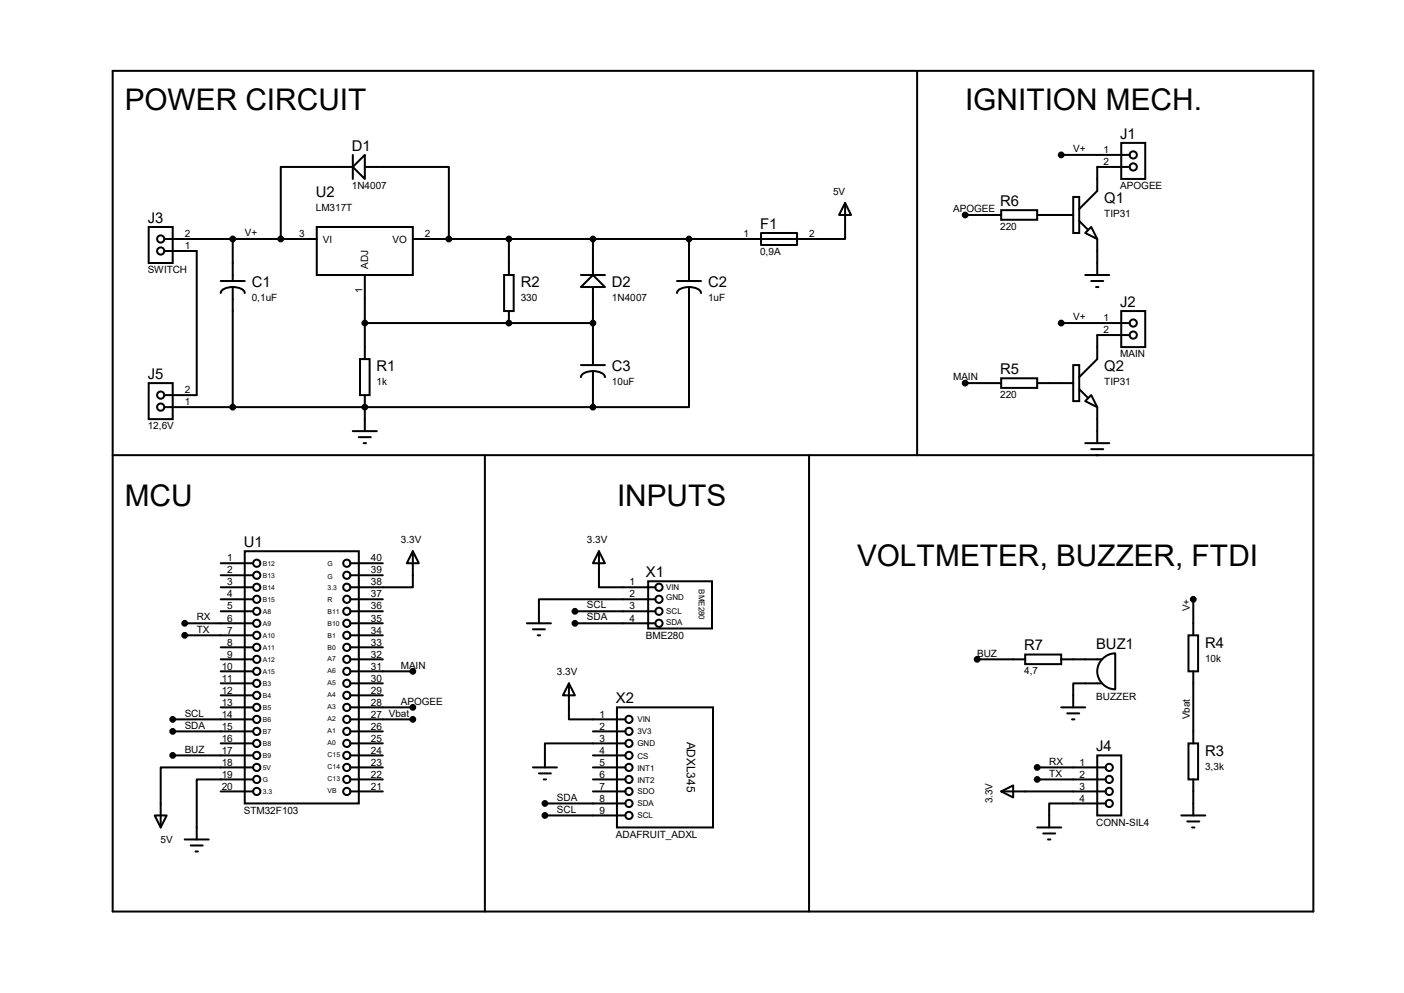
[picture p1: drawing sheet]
<svg xmlns="http://www.w3.org/2000/svg" width="297mm" height="210mm" viewBox="0 0 297 210" stroke-linecap="round" stroke-linejoin="round" font-family="sans-serif">
<g fill="none" stroke="#000" stroke-width=".42">
<path d="M23.8 15h254v177.8h-254zM194 15v81.3M74.6 35.3l2.6-2.5v5zM74.6 35.3h-15.2v15.2M74.6 32.8v5M77.2 35.3h17.8v15.2M224.5 32.8h14.5M237.2 30.2h5.1v7.6h-5.1zM239 35.3h-6.9v5.1l-3.8 3.8M31.5 48h5v7.6h-5zM34.8 50.5h32.2M34.8 53.1h6.8v30.5h-6.8"/>
<path d="M46.7 59.4h5.1M49.2 50.5v8.9M67 48h20.3v10.2h-20.3zM77.2 58.2v17.7M106.6 58.2h2.1v7.6h-2.1zM107.7 50.5v7.7M122.9 58.2h5.1M125.4 58.2l2.6 2.5h-5.1zM125.4 50.5v7.7M143.2 59.4h5.1M145.8 50.5v8.9M161 49.3h7.6v2.5h-7.6z"/>
<path d="M178.8 42.9l1.2 2.6h-2.5zM178.8 42.9v7.6h-91.5M204.2 45.5h7.6M211.8 44.4h7.6v2.1h-7.6zM219.4 45.5h7.6M227 41.7h1.3v7.6h-1.3zM228.3 46.7l1.8 1.8M229.6 58.2h5.1M230.8 48l1.3 2.5-2.5-1.2zM230.8 59.4h2.6M232.1 50.5v7.7M49.2 60.7a2.31 2.31 0 0 1 2.6 1.3"/>
<path d="M49.2 60.7a2.31 2.31 0 0 0-2.5 1.3M49.2 60.7v25.4M76.2 75.9h2v7.7h-2zM77.2 68.3h48.2M107.7 65.8v2.5M122.9 77.2h5.1M125.4 78.5a2.31 2.31 0 0 1 2.6 1.3M125.4 78.5a2.31 2.31 0 0 0-2.5 1.3M125.4 60.7v16.5M125.4 78.5v7.6M145.8 60.7v25.4h-20.4M145.8 60.7a2.31 2.31 0 0 1 2.5 1.3"/>
<path d="M145.8 60.7a2.31 2.31 0 0 0-2.6 1.3M224.5 68.3h14.5M227 77.2h1.3v7.6h-1.3zM231.9 60.7h.5M237.2 65.8h5.1v7.6h-5.1zM239 70.9h-6.9v5l-3.8 3.9M23.8 96.3h254M31.5 81h5v7.6h-5zM34.8 86.1h90.6M74.6 91.2h5.1M75.9 92.5h2.5M76.9 93.7h.5"/>
<path d="M77.2 83.6v7.6M102.6 96.3v96.5M171.2 96.3v96.5M204.2 81h7.6M211.8 80h7.6v2h-7.6zM219.4 81h7.6M228.3 82.3l1.8 1.8M229.6 93.7h5.1M230.8 83.6l1.3 2.5-2.5-1.3zM230.8 95h2.6M232.1 86.1v7.6M46.7 119.1h6.9"/>
<path d="M51.8 116.6h24.1v53.3h-24.1zM74.1 119.1h6.9M87.3 116.6l1.3 2.5h-2.5zM87.3 116.6v7.6h-13.2M126.7 116.6l1.3 2.5h-2.6zM126.7 116.6v7.6h11.9M39.1 131.8h14.5M39.1 134.4h14.5M46.7 129.3h6.9M46.7 139.4h6.9M46.7 124.2h6.9M46.7 126.7h6.9"/>
<path d="M46.7 121.7h6.9M46.7 136.9h6.9M74.1 129.3h6.9M74.1 131.8h6.9M74.1 139.4h6.9M74.1 134.4h6.9M74.1 126.7h6.9M74.1 121.7h6.9M74.1 136.9h6.9M111.5 131.8h5M112.7 133.1h2.6M113.7 134.4h.6"/>
<path d="M121.6 129.3h17M121.6 131.8h17M137.1 122.9h13.5v10h-13.5zM138.6 126.7h-24.6v5.1M206.7 139.4h10.2M216.9 138.4h7.6v2.1h-7.6zM224.5 139.4h8.6M233.3 139.3a3.8 3.8 0 0 1 2.6-1.1v7.6a3.8 3.8 0 0 1-3.5-2.4 3.8 3.8 0 0 1 .9-4.1zM251.4 134.4h2v7.6h-2zM252.4 126.7v7.7M36.5 152.1h17.1M36.5 154.7h17.1"/>
<path d="M36.5 159.8h17.1M46.7 149.6h6.9M46.7 142h6.9M46.7 157.2h6.9M46.7 144.5h6.9M46.7 147.1h6.9M74.1 152.1h13.2M74.1 154.7h6.9M74.1 159.8h6.9M74.1 149.6h13.2M74.1 142h13.2M74.1 157.2h6.9"/>
<path d="M74.1 144.5h6.9M74.1 147.1h6.9M120.4 144.5l1.2 2.6h-2.5zM120.4 144.5v7.6h11.9M125.4 154.7h6.9M125.4 159.8h6.9M130.5 149.6h20.3v25.4h-20.3zM132.3 157.2h-17v5.1M224.5 149.6h5.1M225.8 150.9h2.5M226.8 152.1h.5M232.1 159.8h5.1v12.7h-5.1z"/>
<path d="M233.1 144.5h-6.1v5.1M251.4 157.2h2v7.6h-2zM252.4 142v15.2M32.7 172.5h2.6l-1.3 2.5zM39.1 177.5h5.1M40.3 178.8h2.6M46.7 167.4h6.9M53.6 162.3h-19.6v12.7M53.6 164.8h-12v12.7M74.1 162.3h6.9M74.1 164.8h6.9M74.1 167.4h6.9"/>
<path d="M112.7 162.3h5.1M114 163.6h2.5M115 164.8h.5M115.3 169.9h17M115.3 172.5h17M125.4 162.3h6.9M125.4 164.8h6.9M125.4 167.4h6.9M211.8 167.4l2.5-1.3v2.6zM211.8 167.4h22.1M219.4 162.3h14.5M219.4 164.8h14.5"/>
<path d="M219.4 175h5.1M220.7 176.3h2.5M221.7 177.5h.5M233.9 169.9h-11.9v5.1M249.9 172.5h5.1M251.2 173.7h2.5M252.2 175h.5M252.4 164.8v7.7M41.4 180.1h.5"/>
<circle cx="239.7" cy="32.8" r=".76"/>
<circle cx="239.7" cy="35.3" r=".76"/>
<circle cx="34" cy="53.1" r=".76"/>
<circle cx="34" cy="50.5" r=".76"/>
<circle cx="239.7" cy="68.3" r=".76"/>
<circle cx="239.7" cy="70.9" r=".76"/>
<circle cx="34" cy="86.1" r=".76"/>
<circle cx="34" cy="83.6" r=".76"/>
<circle cx="54.3" cy="119.1" r=".76"/>
<circle cx="73.4" cy="119.1" r=".76"/>
<circle cx="54.3" cy="134.4" r=".76"/>
<circle cx="54.3" cy="124.2" r=".76"/>
<circle cx="54.3" cy="136.9" r=".76"/>
<circle cx="54.3" cy="139.4" r=".76"/>
<circle cx="54.3" cy="121.7" r=".76"/>
<circle cx="54.3" cy="126.7" r=".76"/>
<circle cx="54.3" cy="129.3" r=".76"/>
<circle cx="54.3" cy="131.8" r=".76"/>
<circle cx="73.4" cy="134.4" r=".76"/>
<circle cx="73.4" cy="139.4" r=".76"/>
<circle cx="73.4" cy="126.7" r=".76"/>
<circle cx="73.4" cy="129.3" r=".76"/>
<circle cx="73.4" cy="124.2" r=".76"/>
<circle cx="73.4" cy="136.9" r=".76"/>
<circle cx="73.4" cy="121.7" r=".76"/>
<circle cx="73.4" cy="131.8" r=".76"/>
<circle cx="139.4" cy="129.3" r=".76"/>
<circle cx="139.4" cy="124.2" r=".76"/>
<circle cx="139.4" cy="131.8" r=".76"/>
<circle cx="139.4" cy="126.7" r=".76"/>
<circle cx="54.3" cy="142" r=".76"/>
<circle cx="54.3" cy="152.1" r=".76"/>
<circle cx="54.3" cy="157.2" r=".76"/>
<circle cx="54.3" cy="149.6" r=".76"/>
<circle cx="54.3" cy="154.7" r=".76"/>
<circle cx="54.3" cy="159.8" r=".76"/>
<circle cx="54.3" cy="144.5" r=".76"/>
<circle cx="54.3" cy="147.1" r=".76"/>
<circle cx="73.4" cy="154.7" r=".76"/>
<circle cx="73.4" cy="159.8" r=".76"/>
<circle cx="73.4" cy="149.6" r=".76"/>
<circle cx="73.4" cy="142" r=".76"/>
<circle cx="73.4" cy="152.1" r=".76"/>
<circle cx="73.4" cy="157.2" r=".76"/>
<circle cx="73.4" cy="144.5" r=".76"/>
<circle cx="73.4" cy="147.1" r=".76"/>
<circle cx="133.1" cy="154.7" r=".76"/>
<circle cx="133.1" cy="159.8" r=".76"/>
<circle cx="133.1" cy="157.2" r=".76"/>
<circle cx="133.1" cy="152.1" r=".76"/>
<circle cx="54.3" cy="167.4" r=".76"/>
<circle cx="54.3" cy="162.3" r=".76"/>
<circle cx="54.3" cy="164.8" r=".76"/>
<circle cx="73.4" cy="167.4" r=".76"/>
<circle cx="73.4" cy="162.3" r=".76"/>
<circle cx="73.4" cy="164.8" r=".76"/>
<circle cx="133.1" cy="172.5" r=".76"/>
<circle cx="133.1" cy="167.4" r=".76"/>
<circle cx="133.1" cy="164.8" r=".76"/>
<circle cx="133.1" cy="169.9" r=".76"/>
<circle cx="133.1" cy="162.3" r=".76"/>
<circle cx="234.7" cy="162.3" r=".76"/>
<circle cx="234.7" cy="169.9" r=".76"/>
<circle cx="234.7" cy="164.8" r=".76"/>
<circle cx="234.7" cy="167.4" r=".76"/>
</g>
<g fill="#000">
<circle cx="107.7" cy="68.3" r=".21"/>
<circle cx="77.2" cy="86.1" r=".21"/>
</g>
<g fill="#000" stroke="#000" stroke-width=".42">
<circle cx="224.5" cy="32.8" r=".51"/>
<circle cx="49.2" cy="50.5" r=".51"/>
<circle cx="59.4" cy="50.5" r=".51"/>
<circle cx="95" cy="50.5" r=".51"/>
<circle cx="107.7" cy="50.5" r=".51"/>
<circle cx="125.4" cy="50.5" r=".51"/>
<circle cx="145.8" cy="50.5" r=".51"/>
<circle cx="204.2" cy="45.5" r=".51"/>
<circle cx="77.2" cy="68.3" r=".51"/>
<circle cx="107.7" cy="68.3" r=".51"/>
<circle cx="125.4" cy="68.3" r=".51"/>
<circle cx="224.5" cy="68.3" r=".51"/>
<circle cx="49.2" cy="86.1" r=".51"/>
<circle cx="77.2" cy="86.1" r=".51"/>
<circle cx="125.4" cy="86.1" r=".51"/>
<circle cx="204.2" cy="81" r=".51"/>
<circle cx="39.1" cy="134.4" r=".51"/>
<circle cx="39.1" cy="131.8" r=".51"/>
<circle cx="121.6" cy="129.3" r=".51"/>
<circle cx="121.6" cy="131.8" r=".51"/>
<circle cx="206.7" cy="139.4" r=".51"/>
<circle cx="252.4" cy="126.7" r=".51"/>
<circle cx="36.5" cy="159.8" r=".51"/>
<circle cx="36.5" cy="152.1" r=".51"/>
<circle cx="36.5" cy="154.7" r=".51"/>
<circle cx="87.3" cy="152.1" r=".51"/>
<circle cx="87.3" cy="142" r=".51"/>
<circle cx="87.3" cy="149.6" r=".51"/>
<circle cx="115.3" cy="172.5" r=".51"/>
<circle cx="115.3" cy="169.9" r=".51"/>
<circle cx="219.4" cy="164.8" r=".51"/>
<circle cx="219.4" cy="162.3" r=".51"/>
</g>
<g font-size="6.3">
<text x="26.4" y="23.2">POWER CIRCUIT</text>
<text x="204.2" y="23.2">IGNITION MECH.</text>
<text x="26.4" y="107.1">MCU</text>
<text x="130.5" y="107.1">INPUTS</text>
<text x="181.3" y="119.8">VOLTMETER, BUZZER, FTDI</text>
</g>
<g font-size="3.1">
<text x="237" y="29.3">J1</text>
<text x="74.4" y="31.9">D1</text>
<text x="66.8" y="41.7">U2</text>
<text x="31.2" y="47.1">J3</text>
<text x="211.6" y="43.6">R6</text>
<text x="233.6" y="43">Q1</text>
<text x="160.8" y="48.4">F1</text>
<text x="53.3" y="60.8">C1</text>
<text x="110.2" y="60.8">R2</text>
<text x="129.5" y="60.8">D2</text>
<text x="149.8" y="60.8">C2</text>
<text x="237" y="64.9">J2</text>
<text x="31.2" y="80.1">J5</text>
<text x="79.7" y="78.6">R1</text>
<text x="129.5" y="78.6">C3</text>
<text x="211.6" y="79.1">R5</text>
<text x="233.6" y="78.6">Q2</text>
<text x="51.6" y="115.7">U1</text>
<text x="136.7" y="122">X1</text>
<text x="216.7" y="137.5">R7</text>
<text x="231.9" y="137.3">BUZ1</text>
<text x="254.9" y="137">R4</text>
<text x="130.3" y="148.7">X2</text>
<text x="231.9" y="158.9">J4</text>
<text x="254.9" y="159.9">R3</text>
</g>
<text font-size="2.5" x="145.3" y="156.8" transform="rotate(90 145.3 156.8)">ADXL345</text>
<g font-size="2.1">
<text x="227" y="32.2">V+</text>
<text x="233.5" y="32.4">1</text>
<text x="233.5" y="34.9">2</text>
<text x="74.4" y="40">1N4007</text>
<text x="176.2" y="41.1">5V</text>
<text x="237" y="40">APOGEE</text>
<text x="66.8" y="44.7">LM317T</text>
<text x="201.6" y="44.9">APOGEE</text>
<text x="233.6" y="45.9">TIP31</text>
<text x="39.1" y="52.7">1</text>
<text x="39.1" y="50.2">2</text>
<text x="51.8" y="50">V+</text>
<text x="63.3" y="50.2">3</text>
<text x="68.3" y="51.3">VI</text>
<text x="83" y="51.3">VO</text>
<text x="89.9" y="50.2">2</text>
<text x="157.3" y="50.2">1</text>
<text x="160.8" y="54">0,9A</text>
<text x="171.2" y="50.2">2</text>
<text x="211.6" y="48.6">220</text>
<text x="31.2" y="57.8">SWITCH</text>
<text x="77.9" y="56.9" transform="rotate(-90 77.9 56.9)">ADJ</text>
<text x="53.3" y="63.7">0,1uF</text>
<text x="76.7" y="61.9" transform="rotate(-90 76.7 61.9)">1</text>
<text x="110.2" y="63.7">330</text>
<text x="129.5" y="63.7">1N4007</text>
<text x="149.8" y="63.7">1uF</text>
<text x="227" y="67.7">V+</text>
<text x="233.5" y="67.9">1</text>
<text x="233.5" y="70.5">2</text>
<text x="237" y="75.6">MAIN</text>
<text x="39.1" y="83.2">2</text>
<text x="79.7" y="81.5">1k</text>
<text x="129.5" y="81.5">10uF</text>
<text x="201.6" y="80.4">MAIN</text>
<text x="233.6" y="81.5">TIP31</text>
<text x="39.1" y="85.7">1</text>
<text x="211.6" y="84.2">220</text>
<text x="31.2" y="90.8">12,6V</text>
<text x="48" y="118.7">1</text>
<text x="78.4" y="118.7">40</text>
<text x="84.8" y="114.8">3.3V</text>
<text x="124.2" y="114.8">3.3V</text>
<text x="48" y="121.3">2</text>
<text x="48" y="123.8">3</text>
<text x="78.4" y="121.3">39</text>
<text x="78.4" y="123.8">38</text>
<text x="133.1" y="123.8">1</text>
<text x="41.6" y="131.2">RX</text>
<text x="48" y="126.4">4</text>
<text x="48" y="128.9">5</text>
<text x="48" y="131.4">6</text>
<text x="78.4" y="126.4">37</text>
<text x="78.4" y="128.9">36</text>
<text x="78.4" y="131.4">35</text>
<text x="124.2" y="128.7">SCL</text>
<text x="124.2" y="131.2">SDA</text>
<text x="133.1" y="126.4">2</text>
<text x="133.1" y="128.9">3</text>
<text x="133.1" y="131.4">4</text>
<text x="251.7" y="129.3" transform="rotate(-90 251.7 129.3)">V+</text>
<text x="41.6" y="133.8">TX</text>
<text x="48" y="134">7</text>
<text x="48" y="136.5">8</text>
<text x="78.4" y="134">34</text>
<text x="78.4" y="136.5">33</text>
<text x="136.7" y="135.1">BME280</text>
<text x="46.9" y="141.6">10</text>
<text x="48" y="139.1">9</text>
<text x="78.4" y="139.1">32</text>
<text x="78.4" y="141.6">31</text>
<text x="84.8" y="141.4">MAIN</text>
<text x="117.8" y="142.7">3.3V</text>
<text x="206.7" y="138.9">BUZ</text>
<text x="216.7" y="142.6">4,7</text>
<text x="254.9" y="139.9">10k</text>
<text x="46.9" y="144.1">11</text>
<text x="46.9" y="146.7">12</text>
<text x="46.9" y="149.2">13</text>
<text x="78.4" y="144.1">30</text>
<text x="78.4" y="146.7">29</text>
<text x="78.4" y="149.2">28</text>
<text x="84.8" y="149">APOGEE</text>
<text x="231.9" y="148">BUZZER</text>
<text x="39.1" y="151.6">SCL</text>
<text x="39.1" y="154.1">SDA</text>
<text x="46.9" y="151.8">14</text>
<text x="46.9" y="154.3">15</text>
<text x="78.4" y="151.8">27 Vbat</text>
<text x="78.4" y="154.3">26</text>
<text x="126.8" y="151.8">1</text>
<text x="126.8" y="154.3">2</text>
<text x="251.7" y="152.1" transform="rotate(-90 251.7 152.1)">Vbat</text>
<text x="39.1" y="159.2">BUZ</text>
<text x="46.9" y="156.8">16</text>
<text x="46.9" y="159.4">17</text>
<text x="46.9" y="161.9">18</text>
<text x="78.4" y="156.8">25</text>
<text x="78.4" y="159.4">24</text>
<text x="78.4" y="161.9">23</text>
<text x="126.8" y="156.8">3</text>
<text x="126.8" y="159.4">4</text>
<text x="126.8" y="161.9">5</text>
<text x="222" y="161.7">RX</text>
<text x="228.4" y="161.9">1</text>
<text x="46.9" y="164.5">19</text>
<text x="46.9" y="167">20</text>
<text x="78.4" y="164.5">22</text>
<text x="78.4" y="167">21</text>
<text x="126.8" y="164.5">6</text>
<text x="126.8" y="167">7</text>
<text x="222" y="164.3">TX</text>
<text x="228.4" y="164.5">2</text>
<text x="228.4" y="167">3</text>
<text x="254.9" y="162.8">3,3k</text>
<text x="51.6" y="172.1">STM32F103</text>
<text x="117.8" y="169.3">SDA</text>
<text x="117.8" y="171.9">SCL</text>
<text x="126.8" y="169.5">8</text>
<text x="126.8" y="172.1">9</text>
<text x="209.9" y="169.9" transform="rotate(-90 209.9 169.9)">3.3V</text>
<text x="228.4" y="169.5">4</text>
<text x="34" y="178.3">5V</text>
<text x="130.3" y="177.2">ADAFRUIT_ADXL</text>
<text x="231.9" y="174.6">CONN-SIL4</text>
</g>
<g font-size="1.7">
<text x="140.9" y="124.7">VIN</text>
<text x="147.9" y="124.6" transform="rotate(90 147.9 124.6)">BME280</text>
<text x="140.9" y="127">GND</text>
<text x="140.9" y="129.8">SCL</text>
<text x="140.9" y="132.1">SDA</text>
<text x="134.8" y="152.7">VIN</text>
<text x="134.8" y="155.2">3V3</text>
<text x="134.8" y="157.7">GND</text>
<text x="134.8" y="160.5">CS</text>
<text x="134.8" y="163.1">INT1</text>
<text x="134.8" y="165.6">INT2</text>
<text x="134.8" y="167.9">SDO</text>
<text x="134.8" y="170.4">SDA</text>
<text x="134.8" y="173">SCL</text>
</g>
<g font-size="1.4">
<text x="55.6" y="119.7">B12</text>
<text x="69.3" y="119.7">G</text>
<text x="55.6" y="122.3">B13</text>
<text x="55.6" y="124.8">B14</text>
<text x="69.3" y="122.5">G</text>
<text x="69.3" y="124.8">3.3</text>
<text x="55.6" y="127.3">B15</text>
<text x="55.6" y="129.9">A8</text>
<text x="69.3" y="127.3">R</text>
<text x="69.3" y="129.9">B11</text>
<text x="55.6" y="132.4">A9</text>
<text x="55.6" y="135">A10</text>
<text x="55.6" y="137.5">A11</text>
<text x="69.3" y="132.4">B10</text>
<text x="69.3" y="135">B1</text>
<text x="69.3" y="137.5">B0</text>
<text x="55.6" y="140">A12</text>
<text x="55.6" y="142.6">A15</text>
<text x="69.3" y="139.8">A7</text>
<text x="69.3" y="142.3">A6</text>
<text x="55.6" y="145.1">B3</text>
<text x="55.6" y="147.7">B4</text>
<text x="69.3" y="144.9">A5</text>
<text x="69.3" y="147.4">A4</text>
<text x="69.3" y="149.9">A3</text>
<text x="55.6" y="150.2">B5</text>
<text x="55.6" y="152.7">B6</text>
<text x="55.6" y="155.3">B7</text>
<text x="69.3" y="152.5">A2</text>
<text x="69.3" y="155">A1</text>
<text x="55.6" y="157.8">B8</text>
<text x="55.6" y="160.4">B9</text>
<text x="69.3" y="157.6">A0</text>
<text x="69.3" y="160.1">C15</text>
<text x="55.6" y="162.9">5V</text>
<text x="55.6" y="165.4">G</text>
<text x="55.6" y="168">3.3</text>
<text x="69.3" y="162.6">C14</text>
<text x="69.3" y="165.2">C13</text>
<text x="69.3" y="167.7">VB</text>
</g>
</svg>
